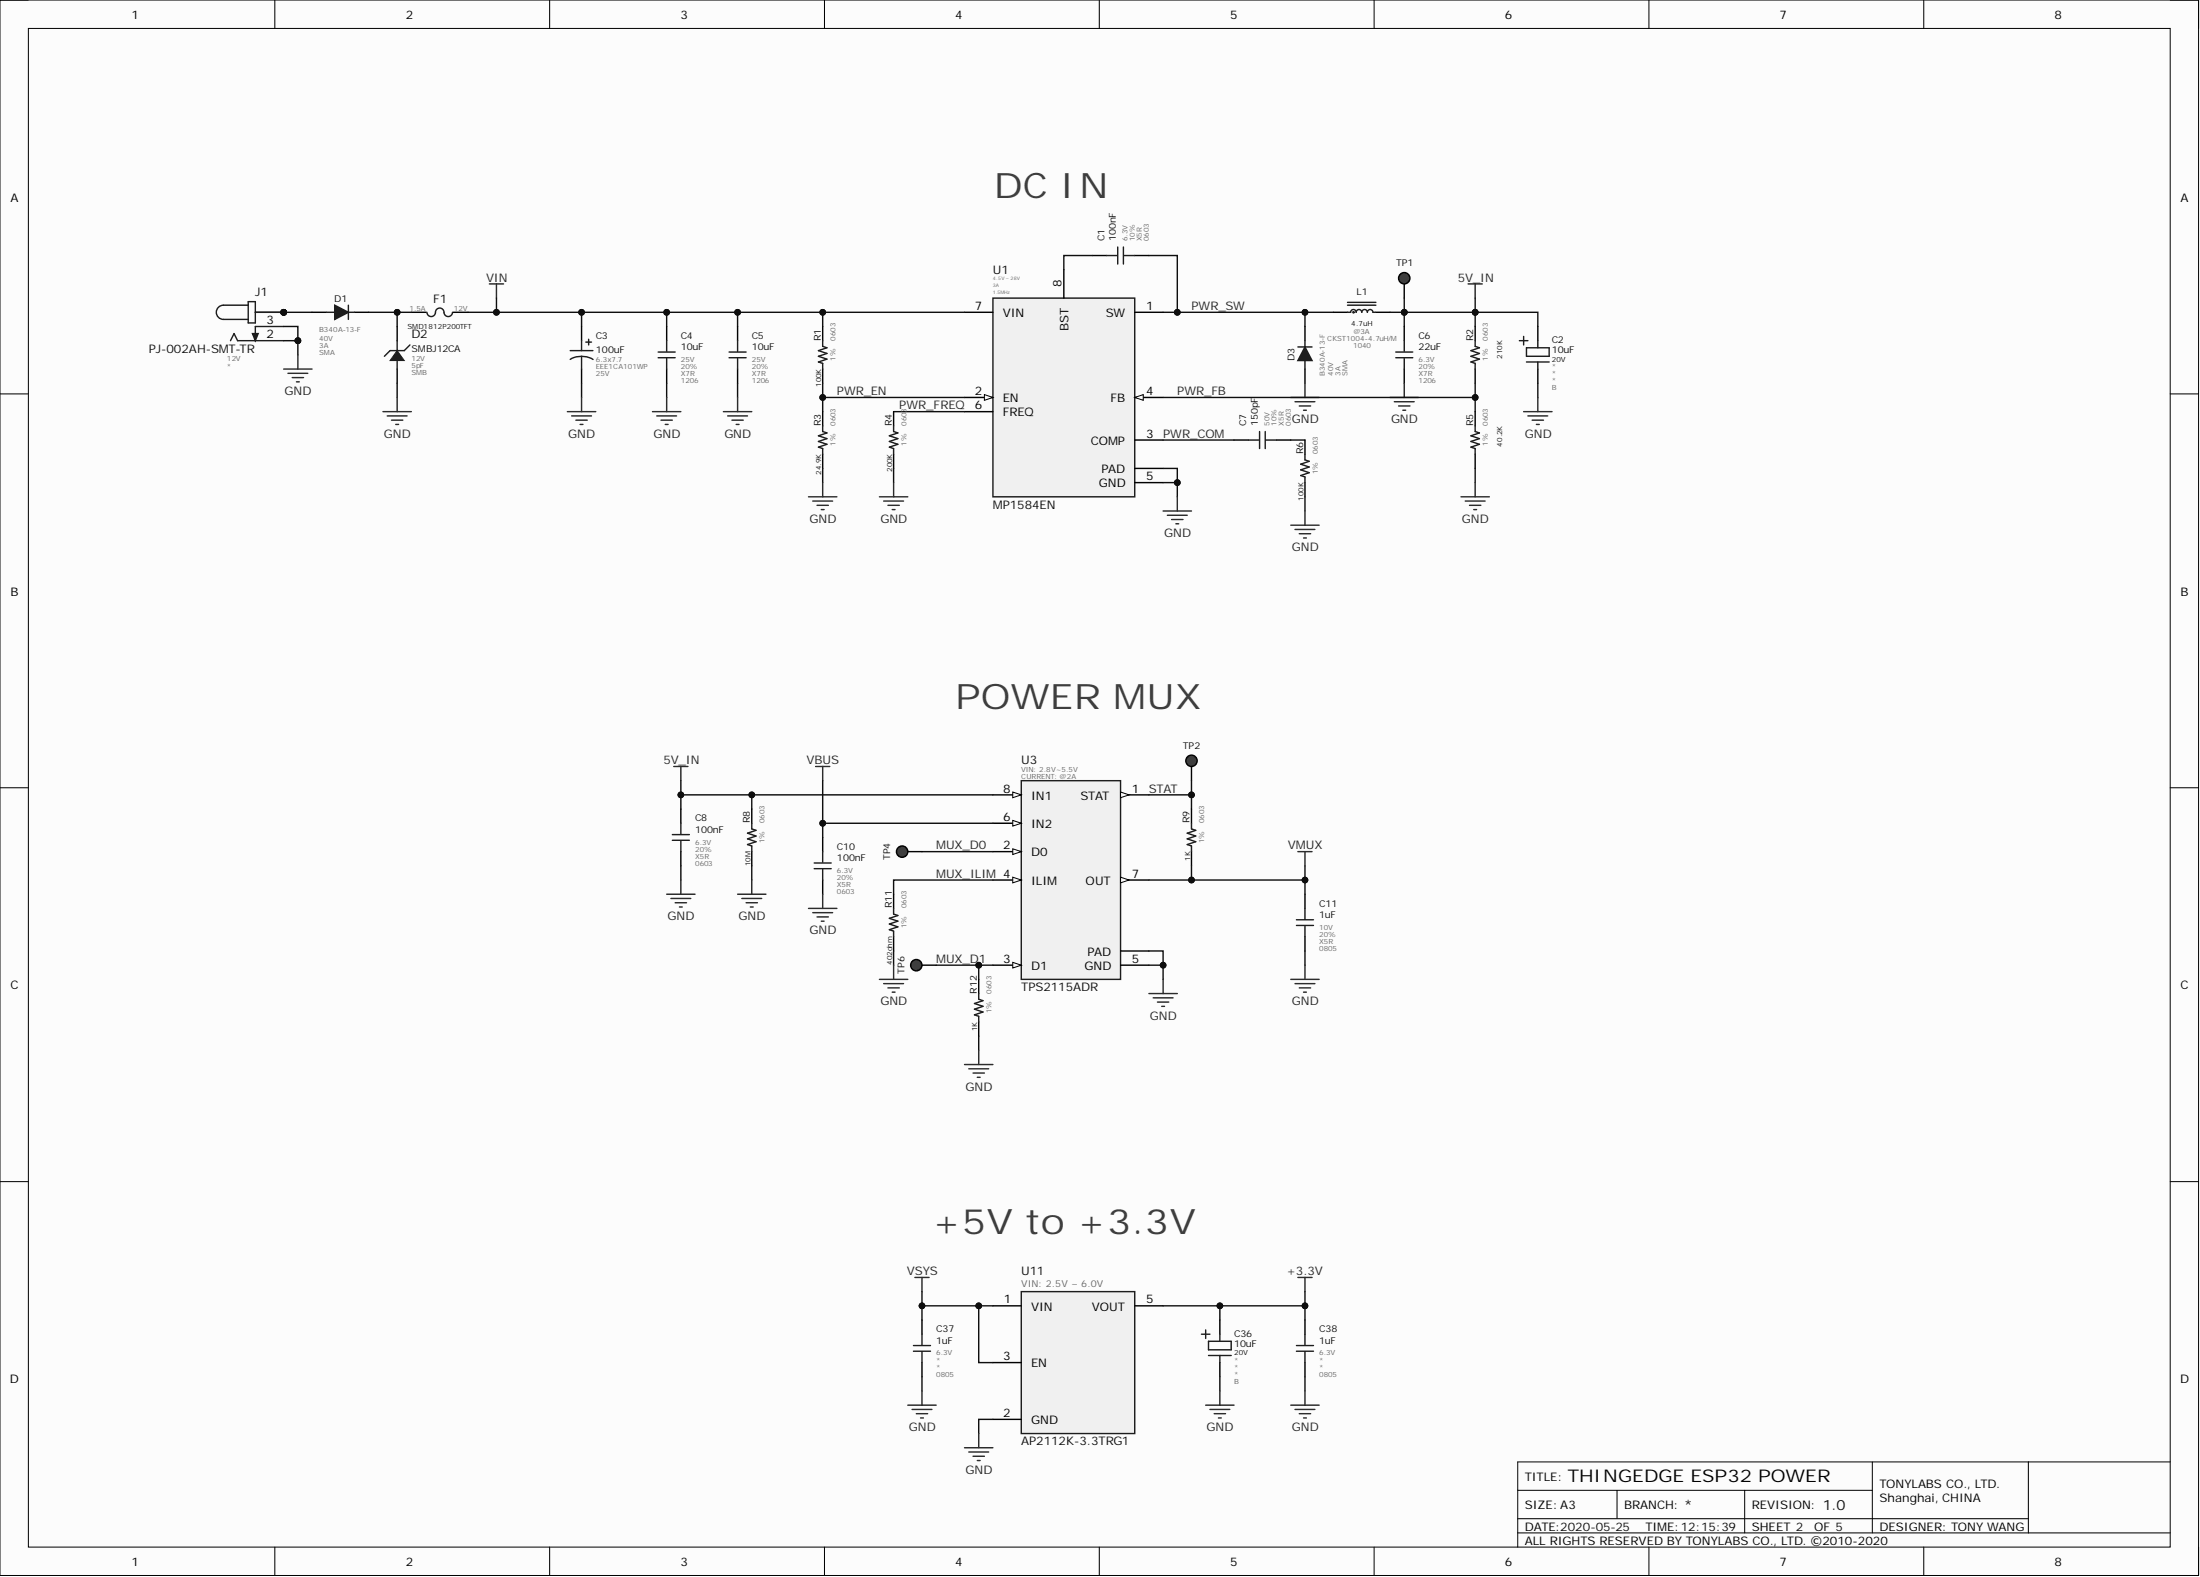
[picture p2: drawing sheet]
<svg xmlns="http://www.w3.org/2000/svg" width="393mm" height="282mm" viewBox="0 0 393 282" stroke-linecap="round" stroke-linejoin="round" font-family="sans-serif">
<path d="M0 0h393.1v281.6h-393.1z" fill-rule="evenodd" fill="#fcfcfc"/>
<path d="M0 0h393.1v281.6h-393.1z" fill="none" stroke="#000" stroke-width=".18"/>
<path d="M5.1 5.1h382.9v271.4h-382.9z" fill-rule="evenodd" fill="#fcfcfc"/>
<g fill="none" stroke="#000" stroke-width=".18">
<path d="M0 0h5.1M5.1 5.1h382.9v271.4h-382.9zM49.1 0v5.1M98.3 0v5.1M147.4 0v5.1M196.5 0v5.1M245.7 0v5.1M294.8 0v5.1M344 0v5.1M388 0h5.1v5.1M0 70.4h5.1M388 70.4h5.1"/>
<path d="M0 140.8h5.1M388 140.8h5.1M0 211.2h5.1M388 211.2h5.1M49.1 276.5v5.1M98.3 276.5v5.1M147.4 276.5v5.1M196.5 276.5v5.1M245.7 276.5v5.1M271.4 266.4h63.4M271.4 274h116.6M271.4 271.5h91.3"/>
<path d="M289.1 266.4v5.1M294.8 276.5v5.1M311.9 266.4v7.6M334.8 261.3v12.7M344 276.5v5.1M362.7 261.3v12.7M388 261.3h-116.6v15.2M393.1 276.5v5.1"/>
</g>
<path d="M195.3 45.7h2.5M202.9 45.7h2.5" fill="none" stroke="#000" stroke-width=".25"/>
<path d="M197.8 45.7h1.9M199.8 44.2v3M200.9 44.2v3M201 45.7h1.9" fill="none" stroke="#1c1c1c" stroke-width=".25"/>
<path d="M195.3 45.7h-5.1v2.5M205.4 45.7h5.1v10.1h-2.5" fill="none" stroke="#0e0e0e" stroke-width=".25"/>
<circle cx="210.5" cy="55.8" r=".51" fill="#0e0e0e"/>
<circle cx="210.5" cy="55.8" r=".51" fill="none" stroke="#0e0e0e" stroke-width=".18"/>
<path d="M87.5 50.7h2.5M88.8 50.7v2.6M262.5 50.7h2.5M263.8 50.7v2.6" fill="none" stroke="#262626" stroke-width=".25"/>
<path d="M251.1 50.7v2.6" fill="none" stroke="#000" stroke-width=".25"/>
<circle cx="251.1" cy="49.7" r="1.01" fill="#393939"/>
<circle cx="251.1" cy="49.7" r="1.01" fill="none" stroke="#000" stroke-width=".25"/>
<path d="M177.5 53.3h25.4v35.5h-25.4z" fill-rule="evenodd" fill="#f0f0f0"/>
<path d="M177.5 53.3h25.4v35.5h-25.4z" fill="none" stroke="#1c1c1c" stroke-width=".25"/>
<path d="M202.9 55.8h5.1M172.5 71h5M202.9 78.7h5.1" fill="none" stroke="#000" stroke-width=".25"/>
<path d="M176 70.5l1.5 .5-1.5 .5z" fill="#fbfbfb"/>
<path d="M176 70.5l1.5 .5-1.5 .5z" fill="none" stroke="#000" stroke-width=".18"/>
<path d="M172.5 73.6h5M202.9 71h5.1" fill="none" stroke="#000" stroke-width=".25"/>
<path d="M202.9 71l1.5-.5v1z" fill="#fbfbfb"/>
<path d="M202.9 71l1.5-.5v1z" fill="none" stroke="#000" stroke-width=".18"/>
<path d="M172.5 55.8h5M190.2 48.2v5.1M202.9 86.3h5.1M202.9 83.7h5.1" fill="none" stroke="#000" stroke-width=".25"/>
<path d="M251.1 53.3v2.5" fill="none" stroke="#0e0e0e" stroke-width=".25"/>
<circle cx="251.1" cy="55.8" r=".51" fill="#0e0e0e"/>
<circle cx="251.1" cy="55.8" r=".51" fill="none" stroke="#0e0e0e" stroke-width=".18"/>
<path d="M263.8 53.3v2.5" fill="none" stroke="#0e0e0e" stroke-width=".25"/>
<circle cx="263.8" cy="55.8" r=".51" fill="#0e0e0e"/>
<circle cx="263.8" cy="55.8" r=".51" fill="none" stroke="#0e0e0e" stroke-width=".18"/>
<path d="M88.8 53.3v2.5h83.7" fill="none" stroke="#0e0e0e" stroke-width=".25"/>
<circle cx="88.8" cy="55.8" r=".51" fill="#0e0e0e"/>
<circle cx="88.8" cy="55.8" r=".51" fill="none" stroke="#0e0e0e" stroke-width=".18"/>
<circle cx="104" cy="55.8" r=".51" fill="#0e0e0e"/>
<circle cx="104" cy="55.8" r=".51" fill="none" stroke="#0e0e0e" stroke-width=".18"/>
<circle cx="119.2" cy="55.8" r=".51" fill="#0e0e0e"/>
<circle cx="119.2" cy="55.8" r=".51" fill="none" stroke="#0e0e0e" stroke-width=".18"/>
<circle cx="131.9" cy="55.8" r=".51" fill="#0e0e0e"/>
<circle cx="131.9" cy="55.8" r=".51" fill="none" stroke="#0e0e0e" stroke-width=".18"/>
<circle cx="147.1" cy="55.8" r=".51" fill="#0e0e0e"/>
<circle cx="147.1" cy="55.8" r=".51" fill="none" stroke="#0e0e0e" stroke-width=".18"/>
<path d="M83.7 55.8h5.1" fill="none" stroke="#0e0e0e" stroke-width=".25"/>
<circle cx="88.8" cy="55.8" r=".51" fill="#0e0e0e"/>
<circle cx="88.8" cy="55.8" r=".51" fill="none" stroke="#0e0e0e" stroke-width=".18"/>
<path d="M65.9 55.8h5.1" fill="none" stroke="#0e0e0e" stroke-width=".25"/>
<circle cx="71" cy="55.8" r=".51" fill="#0e0e0e"/>
<circle cx="71" cy="55.8" r=".51" fill="none" stroke="#0e0e0e" stroke-width=".18"/>
<path d="M50.7 55.8h5.1" fill="none" stroke="#0e0e0e" stroke-width=".25"/>
<circle cx="50.7" cy="55.8" r=".51" fill="#0e0e0e"/>
<circle cx="50.7" cy="55.8" r=".51" fill="none" stroke="#0e0e0e" stroke-width=".18"/>
<path d="M210.5 55.8h27.9" fill="none" stroke="#0e0e0e" stroke-width=".25"/>
<circle cx="210.5" cy="55.8" r=".51" fill="#0e0e0e"/>
<circle cx="210.5" cy="55.8" r=".51" fill="none" stroke="#0e0e0e" stroke-width=".18"/>
<circle cx="233.3" cy="55.8" r=".51" fill="#0e0e0e"/>
<circle cx="233.3" cy="55.8" r=".51" fill="none" stroke="#0e0e0e" stroke-width=".18"/>
<path d="M55.8 55.8h2.5M63.4 55.8h2.5" fill="none" stroke="#000" stroke-width=".25"/>
<path d="M58.3 55.8h1.6M62.3 55.8h1.1" fill="none" stroke="#1c1c1c" stroke-width=".25"/>
<path d="M59.9 54.6l2.4 1.2-2.4 1.3z" fill="#1c1c1c"/>
<path d="M59.9 54.6l2.4 1.2-2.4 1.3zM62.3 54.6v2.5M76.3 55.8a.76 .76 0 0 0 .8 .8 .76 .76 0 0 0 .8-.8 .76 .76 0 0 1 .7-.7 .76 .76 0 0 1 .8 .7 .76 .76 0 0 0 .7 .8 .76 .76 0 0 0 .8-.8" fill="none" stroke="#1c1c1c" stroke-width=".25"/>
<path d="M73.5 55.8h2.7M81 55.8h2.7" fill="none" stroke="#000" stroke-width=".25"/>
<circle cx="50.7" cy="55.8" r=".51" fill="#0e0e0e"/>
<circle cx="50.7" cy="55.8" r=".51" fill="none" stroke="#0e0e0e" stroke-width=".18"/>
<circle cx="50.7" cy="55.8" r=".51" fill="#0e0e0e"/>
<circle cx="50.7" cy="55.8" r=".51" fill="none" stroke="#0e0e0e" stroke-width=".18"/>
<path d="M45.1 59.6h1.1l-.6 1.3z" fill="#1c1c1c"/>
<path d="M44.4 54.6h-4.5a1.27 1.27 0 0 0-1.2 1.2 1.27 1.27 0 0 0 1.2 1.3h4.5M44.4 53.9h1.2v3.8h-1.2zM45.1 59.6h1.1l-.6 1.3zM50.7 58.4h-5.1v2.5M41.2 60.9l.6-1.3 .7 1.3h8.2" fill="none" stroke="#1c1c1c" stroke-width=".25"/>
<path d="M45.6 55.8h5.1" fill="none" stroke="#000" stroke-width=".25"/>
<circle cx="50.7" cy="55.8" r=".51" fill="#0e0e0e"/>
<circle cx="50.7" cy="55.8" r=".51" fill="none" stroke="#0e0e0e" stroke-width=".18"/>
<path d="M45.6 55.8h5.1" fill="none" stroke="#1c1c1c" stroke-width=".25"/>
<circle cx="50.7" cy="55.8" r=".51" fill="#0e0e0e"/>
<circle cx="50.7" cy="55.8" r=".51" fill="none" stroke="#0e0e0e" stroke-width=".18"/>
<path d="M238.4 55.8h2.5M246 55.8h2.5" fill="none" stroke="#000" stroke-width=".25"/>
<g fill="none" stroke="#1c1c1c" stroke-width=".25">
<path d="M240.9 55.8h.6a.5 .5 0 0 1 .5-.5 .5 .5 0 0 1 .5 .5 .5 .5 0 0 1 .5-.5 .5 .5 0 0 1 .5 .5 .5 .5 0 0 1 .5-.5 .5 .5 0 0 1 .5 .5 .5 .5 0 0 1 .5-.5 .5 .5 0 0 1 .5 .5h.5M240.9 54.6h5.1M240.9 54h5.1"/>
<circle cx="242" cy="55.8" r=".07"/>
</g>
<path d="M248.5 55.8h2.6v2.6" fill="none" stroke="#0e0e0e" stroke-width=".25"/>
<circle cx="251.1" cy="55.8" r=".51" fill="#0e0e0e"/>
<circle cx="251.1" cy="55.8" r=".51" fill="none" stroke="#0e0e0e" stroke-width=".18"/>
<path d="M251.1 55.8h12.7v2.6" fill="none" stroke="#0e0e0e" stroke-width=".25"/>
<circle cx="251.1" cy="55.8" r=".51" fill="#0e0e0e"/>
<circle cx="251.1" cy="55.8" r=".51" fill="none" stroke="#0e0e0e" stroke-width=".18"/>
<circle cx="263.8" cy="55.8" r=".51" fill="#0e0e0e"/>
<circle cx="263.8" cy="55.8" r=".51" fill="none" stroke="#0e0e0e" stroke-width=".18"/>
<path d="M263.8 55.8h11.2v2.6" fill="none" stroke="#0e0e0e" stroke-width=".25"/>
<circle cx="263.8" cy="55.8" r=".51" fill="#0e0e0e"/>
<circle cx="263.8" cy="55.8" r=".51" fill="none" stroke="#0e0e0e" stroke-width=".18"/>
<path d="M233.3 55.8v2.6" fill="none" stroke="#0e0e0e" stroke-width=".25"/>
<circle cx="233.3" cy="55.8" r=".51" fill="#0e0e0e"/>
<circle cx="233.3" cy="55.8" r=".51" fill="none" stroke="#0e0e0e" stroke-width=".18"/>
<path d="M73.5 55.8h-2.5v2.6" fill="none" stroke="#0e0e0e" stroke-width=".25"/>
<circle cx="71" cy="55.8" r=".51" fill="#0e0e0e"/>
<circle cx="71" cy="55.8" r=".51" fill="none" stroke="#0e0e0e" stroke-width=".18"/>
<path d="M131.9 55.8v2.6" fill="none" stroke="#0e0e0e" stroke-width=".25"/>
<circle cx="131.9" cy="55.8" r=".51" fill="#0e0e0e"/>
<circle cx="131.9" cy="55.8" r=".51" fill="none" stroke="#0e0e0e" stroke-width=".18"/>
<path d="M147.1 55.8v2.6" fill="none" stroke="#0e0e0e" stroke-width=".25"/>
<circle cx="147.1" cy="55.8" r=".51" fill="#0e0e0e"/>
<circle cx="147.1" cy="55.8" r=".51" fill="none" stroke="#0e0e0e" stroke-width=".18"/>
<path d="M119.2 55.8v2.6" fill="none" stroke="#0e0e0e" stroke-width=".25"/>
<circle cx="119.2" cy="55.8" r=".51" fill="#0e0e0e"/>
<circle cx="119.2" cy="55.8" r=".51" fill="none" stroke="#0e0e0e" stroke-width=".18"/>
<path d="M104 55.8v2.6" fill="none" stroke="#0e0e0e" stroke-width=".25"/>
<circle cx="104" cy="55.8" r=".51" fill="#0e0e0e"/>
<circle cx="104" cy="55.8" r=".51" fill="none" stroke="#0e0e0e" stroke-width=".18"/>
<path d="M50.7 58.4h2.6v2.5" fill="none" stroke="#0e0e0e" stroke-width=".25"/>
<circle cx="53.3" cy="60.9" r=".51" fill="#0e0e0e"/>
<circle cx="53.3" cy="60.9" r=".51" fill="none" stroke="#0e0e0e" stroke-width=".18"/>
<path d="M50.7 60.9h2.6" fill="none" stroke="#0e0e0e" stroke-width=".25"/>
<circle cx="53.3" cy="60.9" r=".51" fill="#0e0e0e"/>
<circle cx="53.3" cy="60.9" r=".51" fill="none" stroke="#0e0e0e" stroke-width=".18"/>
<path d="M53.3 60.9v2.5" fill="none" stroke="#0e0e0e" stroke-width=".25"/>
<circle cx="53.3" cy="60.9" r=".51" fill="#0e0e0e"/>
<circle cx="53.3" cy="60.9" r=".51" fill="none" stroke="#0e0e0e" stroke-width=".18"/>
<path d="M50.7 66h5.1M51.5 66.7h3.5M52.2 67.5h2.1M53 68.3h.5M53.3 63.4v2.6" fill="none" stroke="#262626" stroke-width=".25"/>
<path d="M71 58.4v2.5M104 58.4v2.5M119.2 58.4v2.5M131.9 58.4v2.5M251.1 58.4v2.5M275 58.4v2.5M71 66v2.5M104 66v2.5M119.2 66v2.5M131.9 66v2.5M251.1 66v2.5M275 66v2.5" fill="none" stroke="#000" stroke-width=".25"/>
<g fill="none" stroke="#1c1c1c" stroke-width=".25">
<path d="M71 60.9v3.3M71 64.4v1.6M73.3 61.7l-1 1h-2.6l-1 1M102 64.2a4 4 0 0 1 4 .1M102 62.7h4M104 60.9v1.8M104 63.7v2.3M104.7 61.1h1.1M105.2 60.6v1.1M117.7 62.9h3M117.7 63.9h3M119.2 60.9v1.9"/>
<path d="M119.2 64.1v1.9M130.4 62.9h3M130.4 63.9h3M131.9 60.9v1.9M131.9 64.1v1.9M249.6 62.9h3M249.6 63.9h3M251.1 60.9v1.9M251.1 64.1v1.9M271.7 60.9h1.5M272.4 60.1v1.6M272.9 62.2h4.1v1.5h-4.1z"/>
<path d="M272.9 64.7h4.1M275 60.9v1.3M275 64.7v1.3"/>
</g>
<path d="M71 62.7l1.3 1.7h-2.6z" fill="#1c1c1c"/>
<path d="M71 62.7l1.3 1.7h-2.6z" fill="none" stroke="#1c1c1c" stroke-width=".18"/>
<path d="M233.3 58.4v2.5M233.3 66v2.5" fill="none" stroke="#000" stroke-width=".25"/>
<path d="M233.3 60.9v1.1M233.3 64.4v1.6" fill="none" stroke="#1c1c1c" stroke-width=".25"/>
<path d="M233.3 62l1.3 2.4h-2.5z" fill="#1c1c1c"/>
<path d="M147.1 60.9v1l.8 .3-1.6 .5 1.6 .5-1.6 .5 1.6 .5-1.6 .5 .8 .3v1M232.1 62h2.5M233.3 62l1.3 2.4h-2.5zM263.8 60.9v1l.7 .3-1.5 .5 1.5 .5-1.5 .5 1.5 .5-1.5 .5 .8 .3v1" fill="none" stroke="#1c1c1c" stroke-width=".25"/>
<path d="M147.1 58.4v2.5M263.8 58.4v2.5M147.1 66v2.5M263.8 66v2.5" fill="none" stroke="#000" stroke-width=".25"/>
<path d="M230.8 71h5.1M231.5 71.8h3.6M232.3 72.6h2M233.1 73.3h.5M233.3 68.5v2.5M248.5 71h5.1M249.3 71.8h3.5M250.1 72.6h2M250.8 73.3h.5M251.1 68.5v2.5" fill="none" stroke="#262626" stroke-width=".25"/>
<path d="M147.1 68.5v2.5h25.4" fill="none" stroke="#0e0e0e" stroke-width=".25"/>
<circle cx="147.1" cy="71" r=".51" fill="#0e0e0e"/>
<circle cx="147.1" cy="71" r=".51" fill="none" stroke="#0e0e0e" stroke-width=".18"/>
<path d="M71 68.5v2.5M104 68.5v2.5M131.9 68.5v2.5M263.8 68.5v2.5h-55.8M275 68.5v2.5" fill="none" stroke="#0e0e0e" stroke-width=".25"/>
<circle cx="263.8" cy="71" r=".51" fill="#0e0e0e"/>
<circle cx="263.8" cy="71" r=".51" fill="none" stroke="#0e0e0e" stroke-width=".18"/>
<path d="M119.2 68.5v2.5M263.8 71v2.6" fill="none" stroke="#0e0e0e" stroke-width=".25"/>
<g fill="none" stroke="#262626" stroke-width=".25">
<path d="M68.5 73.6h5M69.2 74.3h3.6M70 75.1h2M70.8 75.9h.5M71 71v2.6M101.4 73.6h5.1M102.2 74.3h3.6M103 75.1h2M103.7 75.9h.5M104 71v2.6M116.7 73.6h5M117.4 74.3h3.6"/>
<path d="M118.2 75.1h2M118.9 75.9h.5M119.2 71v2.6M129.3 73.6h5.1M130.1 74.3h3.6M130.9 75.1h2M131.6 75.9h.5M131.9 71v2.6M272.4 73.6h5.1M273.2 74.3h3.5M273.9 75.1h2.1M274.7 75.9h.5"/>
<path d="M275 71v2.6"/>
</g>
<circle cx="263.8" cy="71" r=".51" fill="#0e0e0e"/>
<circle cx="263.8" cy="71" r=".51" fill="none" stroke="#0e0e0e" stroke-width=".18"/>
<path d="M147.1 71v2.6" fill="none" stroke="#0e0e0e" stroke-width=".25"/>
<circle cx="147.1" cy="71" r=".51" fill="#0e0e0e"/>
<circle cx="147.1" cy="71" r=".51" fill="none" stroke="#0e0e0e" stroke-width=".18"/>
<path d="M159.8 73.6h12.7M208 78.7h12.6M230.8 78.7h2.5M208 83.7h2.5v2.6" fill="none" stroke="#0e0e0e" stroke-width=".25"/>
<path d="M147.1 73.6v2.5M159.8 73.6v2.5M220.6 78.7h2.6M228.2 78.7h2.6M233.3 78.7v2.5M263.8 73.6v2.5M147.1 81.2v2.5M159.8 81.2v2.5M233.3 86.3v2.5M263.8 81.2v2.5" fill="none" stroke="#000" stroke-width=".25"/>
<path d="M147.1 76.1v1l.8 .3-1.6 .5 1.6 .5-1.6 .5 1.6 .5-1.6 .5 .8 .3v1M159.8 76.1v1l.7 .3-1.5 .5 1.5 .5-1.5 .5 1.5 .5-1.5 .5 .8 .3v1M223.2 78.7h1.9M225.2 77.1v3.1M226.2 77.1v3.1M226.3 78.7h1.9M263.8 76.1v1l.7 .3-1.5 .5 1.5 .5-1.5 .5 1.5 .5-1.5 .5 .8 .3v1M233.3 81.2v1l.8 .3-1.5 .5 1.5 .5-1.5 .5 1.5 .5-1.5 .5 .7 .2v1.1" fill="none" stroke="#1c1c1c" stroke-width=".25"/>
<circle cx="210.5" cy="86.3" r=".51" fill="#0e0e0e"/>
<circle cx="210.5" cy="86.3" r=".51" fill="none" stroke="#0e0e0e" stroke-width=".18"/>
<path d="M147.1 83.7v2.6M159.8 83.7v2.6M208 86.3h2.5v2.5M263.8 83.7v2.6" fill="none" stroke="#0e0e0e" stroke-width=".25"/>
<g fill="none" stroke="#262626" stroke-width=".25">
<path d="M144.6 88.8h5M145.3 89.6h3.6M146.1 90.3h2M146.8 91.1h.5M147.1 86.3v2.5M157.2 88.8h5.1M158 89.6h3.5M158.8 90.3h2M159.5 91.1h.5M159.8 86.3v2.5M261.2 88.8h5.1M262 89.6h3.5"/>
<path d="M262.7 90.3h2.1M263.5 91.1h.5M263.8 86.3v2.5"/>
</g>
<circle cx="210.5" cy="86.3" r=".51" fill="#0e0e0e"/>
<circle cx="210.5" cy="86.3" r=".51" fill="none" stroke="#0e0e0e" stroke-width=".18"/>
<g fill="none" stroke="#262626" stroke-width=".25">
<path d="M208 91.3h5M208.7 92.1h3.6M209.5 92.9h2M210.2 93.6h.5M210.5 88.8v2.5M230.8 93.9h5.1M231.5 94.6h3.6M232.3 95.4h2M233.1 96.2h.5M233.3 91.3v2.6M120.5 137h2.5M121.7 137v2.5"/>
<path d="M145.8 137h2.6M147.1 137v2.5"/>
</g>
<path d="M233.3 88.8v2.5" fill="none" stroke="#0e0e0e" stroke-width=".25"/>
<path d="M213 137v2.5" fill="none" stroke="#000" stroke-width=".25"/>
<circle cx="213" cy="136" r="1.01" fill="#393939"/>
<circle cx="213" cy="136" r="1.01" fill="none" stroke="#000" stroke-width=".25"/>
<path d="M182.6 139.5h17.8v35.6h-17.8z" fill-rule="evenodd" fill="#f0f0f0"/>
<path d="M182.6 139.5h17.8v35.6h-17.8z" fill="none" stroke="#1c1c1c" stroke-width=".25"/>
<path d="M200.4 142.1h5" fill="none" stroke="#000" stroke-width=".25"/>
<path d="M200.4 141.6l1.5 .5-1.5 .5z" fill="#fbfbfb"/>
<path d="M200.4 141.6l1.5 .5-1.5 .5z" fill="none" stroke="#000" stroke-width=".18"/>
<path d="M177.5 157.3h5.1" fill="none" stroke="#000" stroke-width=".25"/>
<path d="M181.1 156.8l1.5 .5-1.5 .5z" fill="#fbfbfb"/>
<path d="M181.1 156.8l1.5 .5-1.5 .5z" fill="none" stroke="#000" stroke-width=".18"/>
<path d="M177.5 152.2h5.1" fill="none" stroke="#000" stroke-width=".25"/>
<path d="M181.1 151.7l1.5 .5-1.5 .5z" fill="#fbfbfb"/>
<path d="M181.1 151.7l1.5 .5-1.5 .5z" fill="none" stroke="#000" stroke-width=".18"/>
<path d="M177.5 142.1h5.1M200.4 172.5h5" fill="none" stroke="#000" stroke-width=".25"/>
<path d="M181.1 141.6l1.5 .5-1.5 .5z" fill="#fbfbfb"/>
<path d="M181.1 141.6l1.5 .5-1.5 .5z" fill="none" stroke="#000" stroke-width=".18"/>
<path d="M177.5 172.5h5.1" fill="none" stroke="#000" stroke-width=".25"/>
<path d="M181.1 172l1.5 .5-1.5 .5z" fill="#fbfbfb"/>
<path d="M181.1 172l1.5 .5-1.5 .5z" fill="none" stroke="#000" stroke-width=".18"/>
<path d="M177.5 147.1h5.1" fill="none" stroke="#000" stroke-width=".25"/>
<path d="M181.1 146.6l1.5 .5-1.5 .6z" fill="#fbfbfb"/>
<path d="M181.1 146.6l1.5 .5-1.5 .6z" fill="none" stroke="#000" stroke-width=".18"/>
<path d="M200.4 157.3h5" fill="none" stroke="#000" stroke-width=".25"/>
<path d="M200.4 156.8l1.5 .5-1.5 .5z" fill="#fbfbfb"/>
<path d="M200.4 156.8l1.5 .5-1.5 .5z" fill="none" stroke="#000" stroke-width=".18"/>
<path d="M200.4 170h5" fill="none" stroke="#000" stroke-width=".25"/>
<path d="M213 139.5v2.6h-7.6" fill="none" stroke="#0e0e0e" stroke-width=".25"/>
<circle cx="213" cy="142.1" r=".51" fill="#0e0e0e"/>
<circle cx="213" cy="142.1" r=".51" fill="none" stroke="#0e0e0e" stroke-width=".18"/>
<path d="M121.7 139.5v2.6h55.8" fill="none" stroke="#0e0e0e" stroke-width=".25"/>
<circle cx="134.4" cy="142.1" r=".51" fill="#0e0e0e"/>
<circle cx="134.4" cy="142.1" r=".51" fill="none" stroke="#0e0e0e" stroke-width=".18"/>
<circle cx="121.7" cy="142.1" r=".51" fill="#0e0e0e"/>
<circle cx="121.7" cy="142.1" r=".51" fill="none" stroke="#0e0e0e" stroke-width=".18"/>
<path d="M147.1 139.5v7.6h30.4" fill="none" stroke="#0e0e0e" stroke-width=".25"/>
<circle cx="147.1" cy="147.1" r=".51" fill="#0e0e0e"/>
<circle cx="147.1" cy="147.1" r=".51" fill="none" stroke="#0e0e0e" stroke-width=".18"/>
<path d="M134.4 142.1v2.5" fill="none" stroke="#0e0e0e" stroke-width=".25"/>
<circle cx="134.4" cy="142.1" r=".51" fill="#0e0e0e"/>
<circle cx="134.4" cy="142.1" r=".51" fill="none" stroke="#0e0e0e" stroke-width=".18"/>
<path d="M213 142.1v2.5" fill="none" stroke="#0e0e0e" stroke-width=".25"/>
<circle cx="213" cy="142.1" r=".51" fill="#0e0e0e"/>
<circle cx="213" cy="142.1" r=".51" fill="none" stroke="#0e0e0e" stroke-width=".18"/>
<path d="M121.7 142.1v2.5" fill="none" stroke="#0e0e0e" stroke-width=".25"/>
<circle cx="121.7" cy="142.1" r=".51" fill="#0e0e0e"/>
<circle cx="121.7" cy="142.1" r=".51" fill="none" stroke="#0e0e0e" stroke-width=".18"/>
<path d="M147.1 147.1v2.6" fill="none" stroke="#0e0e0e" stroke-width=".25"/>
<circle cx="147.1" cy="147.1" r=".51" fill="#0e0e0e"/>
<circle cx="147.1" cy="147.1" r=".51" fill="none" stroke="#0e0e0e" stroke-width=".18"/>
<path d="M121.7 144.6v2.5M121.7 152.2v2.6M134.4 144.6v2.5M134.4 152.2v2.6M162.3 152.2h2.5M213 144.6v2.5M213 152.2v2.6" fill="none" stroke="#000" stroke-width=".25"/>
<path d="M120.2 149.2h3.1M120.2 150.2h3.1M121.7 147.1v1.9M121.7 150.3v1.9M134.4 147.1v1.1l.8 .2-1.5 .5 1.5 .5-1.5 .5 1.5 .5-1.5 .6 .7 .2v1M213 147.1v1.1l.8 .2-1.5 .5 1.5 .5-1.5 .5 1.5 .5-1.5 .6 .7 .2v1" fill="none" stroke="#1c1c1c" stroke-width=".25"/>
<path d="M164.8 152.2h12.7" fill="none" stroke="#0e0e0e" stroke-width=".25"/>
<circle cx="161.3" cy="152.2" r="1.02" fill="#393939"/>
<g fill="none" stroke="#000" stroke-width=".25">
<path d="M147.1 149.7v2.5M147.1 157.3v2.5"/>
<circle cx="161.3" cy="152.2" r="1.02"/>
</g>
<path d="M232.1 152.2h2.5M233.3 152.2v2.6" fill="none" stroke="#262626" stroke-width=".25"/>
<path d="M145.6 154.2h3M145.6 155.3h3M147.1 152.2v1.9M147.1 155.4v1.9" fill="none" stroke="#1c1c1c" stroke-width=".25"/>
<path d="M233.3 154.8v2.5h-27.9" fill="none" stroke="#0e0e0e" stroke-width=".25"/>
<circle cx="233.3" cy="157.3" r=".51" fill="#0e0e0e"/>
<circle cx="233.3" cy="157.3" r=".51" fill="none" stroke="#0e0e0e" stroke-width=".18"/>
<circle cx="213" cy="157.3" r=".51" fill="#0e0e0e"/>
<circle cx="213" cy="157.3" r=".51" fill="none" stroke="#0e0e0e" stroke-width=".18"/>
<path d="M213 154.8v2.5" fill="none" stroke="#0e0e0e" stroke-width=".25"/>
<circle cx="213" cy="157.3" r=".51" fill="#0e0e0e"/>
<circle cx="213" cy="157.3" r=".51" fill="none" stroke="#0e0e0e" stroke-width=".18"/>
<path d="M121.7 154.8v2.5M134.4 154.8v2.5M177.5 157.3h-17.7v2.5M159.8 170v2.5M175 172.5v2.6" fill="none" stroke="#0e0e0e" stroke-width=".25"/>
<g fill="none" stroke="#262626" stroke-width=".25">
<path d="M119.2 159.8h5.1M121.7 157.3v2.5M131.9 159.8h5M134.4 157.3v2.5M147.1 159.8v2.6M120 160.6h3.5M120.7 161.4h2M121.5 162.1h.5M132.6 160.6h3.6M133.4 161.4h2M134.2 162.1h.5M144.6 162.4h5"/>
<path d="M145.3 163.1h3.6M146.1 163.9h2M146.8 164.7h.5M157.2 175.1h5.1M158 175.8h3.5M158.8 176.6h2M159.5 177.3h.5M159.8 172.5v2.6M230.8 175.1h5.1M231.5 175.8h3.6M232.3 176.6h2M233.1 177.3h.5"/>
<path d="M233.3 172.5v2.6"/>
</g>
<path d="M159.8 159.8v2.6M233.3 159.8v2.6M159.8 167.4v2.6M233.3 167.4v2.6" fill="none" stroke="#000" stroke-width=".25"/>
<path d="M159.8 162.4v1l.7 .2-1.5 .5 1.5 .6-1.5 .5 1.5 .5-1.5 .5 .8 .2v1M231.8 164.4h3M231.8 165.4h3M233.3 162.4v1.9M233.3 165.5v1.9" fill="none" stroke="#1c1c1c" stroke-width=".25"/>
<circle cx="175" cy="172.5" r=".51" fill="#0e0e0e"/>
<circle cx="175" cy="172.5" r=".51" fill="none" stroke="#0e0e0e" stroke-width=".18"/>
<path d="M233.3 157.3v2.5" fill="none" stroke="#0e0e0e" stroke-width=".25"/>
<circle cx="233.3" cy="157.3" r=".51" fill="#0e0e0e"/>
<circle cx="233.3" cy="157.3" r=".51" fill="none" stroke="#0e0e0e" stroke-width=".18"/>
<path d="M205.4 172.5h2.6M233.3 170v2.5" fill="none" stroke="#0e0e0e" stroke-width=".25"/>
<circle cx="208" cy="172.5" r=".51" fill="#0e0e0e"/>
<circle cx="208" cy="172.5" r=".51" fill="none" stroke="#0e0e0e" stroke-width=".18"/>
<path d="M167.4 172.5h10.1" fill="none" stroke="#0e0e0e" stroke-width=".25"/>
<circle cx="175" cy="172.5" r=".51" fill="#0e0e0e"/>
<circle cx="175" cy="172.5" r=".51" fill="none" stroke="#0e0e0e" stroke-width=".18"/>
<path d="M205.4 170h2.6v5.1" fill="none" stroke="#0e0e0e" stroke-width=".25"/>
<circle cx="208" cy="172.5" r=".51" fill="#0e0e0e"/>
<circle cx="208" cy="172.5" r=".51" fill="none" stroke="#0e0e0e" stroke-width=".18"/>
<path d="M164.8 172.5h2.6" fill="none" stroke="#000" stroke-width=".25"/>
<circle cx="163.8" cy="172.5" r="1.01" fill="#393939"/>
<g fill="none" stroke="#000" stroke-width=".25">
<path d="M175 175.1v2.5M175 182.7v2.5"/>
<circle cx="163.8" cy="172.5" r="1.01"/>
</g>
<g fill="none" stroke="#262626" stroke-width=".25">
<path d="M205.4 177.6h5.1M206.2 178.3h3.5M206.9 179.1h2.1M207.7 179.9h.5M208 175.1v2.5M172.5 190.3h5M173.2 191h3.6M174 191.8h2M174.7 192.6h.5M175 187.7v2.6M163.6 228.3h2.5M164.8 228.3v2.6"/>
<path d="M232.1 228.3h2.5M233.3 228.3v2.6"/>
</g>
<path d="M175 177.6v1l.8 .3-1.6 .5 1.6 .5-1.6 .5 1.6 .5-1.6 .5 .8 .2v1.1" fill="none" stroke="#1c1c1c" stroke-width=".25"/>
<path d="M175 185.2v2.5" fill="none" stroke="#0e0e0e" stroke-width=".25"/>
<path d="M182.6 230.9h20.3v25.3h-20.3z" fill-rule="evenodd" fill="#f0f0f0"/>
<path d="M182.6 230.9h20.3v25.3h-20.3z" fill="none" stroke="#1c1c1c" stroke-width=".25"/>
<path d="M177.5 233.4h5.1M202.9 233.4h5.1M177.5 253.7h5.1M177.5 243.5h5.1" fill="none" stroke="#000" stroke-width=".25"/>
<path d="M164.8 230.9v2.5h12.7" fill="none" stroke="#0e0e0e" stroke-width=".25"/>
<circle cx="164.8" cy="233.4" r=".51" fill="#0e0e0e"/>
<circle cx="164.8" cy="233.4" r=".51" fill="none" stroke="#0e0e0e" stroke-width=".18"/>
<circle cx="175" cy="233.4" r=".51" fill="#0e0e0e"/>
<circle cx="175" cy="233.4" r=".51" fill="none" stroke="#0e0e0e" stroke-width=".18"/>
<path d="M233.3 230.9v2.5h-25.3" fill="none" stroke="#0e0e0e" stroke-width=".25"/>
<circle cx="218.1" cy="233.4" r=".51" fill="#0e0e0e"/>
<circle cx="218.1" cy="233.4" r=".51" fill="none" stroke="#0e0e0e" stroke-width=".18"/>
<circle cx="233.3" cy="233.4" r=".51" fill="#0e0e0e"/>
<circle cx="233.3" cy="233.4" r=".51" fill="none" stroke="#0e0e0e" stroke-width=".18"/>
<path d="M233.3 233.4v2.5" fill="none" stroke="#0e0e0e" stroke-width=".25"/>
<circle cx="233.3" cy="233.4" r=".51" fill="#0e0e0e"/>
<circle cx="233.3" cy="233.4" r=".51" fill="none" stroke="#0e0e0e" stroke-width=".18"/>
<path d="M164.8 233.4v2.5" fill="none" stroke="#0e0e0e" stroke-width=".25"/>
<circle cx="164.8" cy="233.4" r=".51" fill="#0e0e0e"/>
<circle cx="164.8" cy="233.4" r=".51" fill="none" stroke="#0e0e0e" stroke-width=".18"/>
<path d="M218.1 233.4v2.5" fill="none" stroke="#0e0e0e" stroke-width=".25"/>
<circle cx="218.1" cy="233.4" r=".51" fill="#0e0e0e"/>
<circle cx="218.1" cy="233.4" r=".51" fill="none" stroke="#0e0e0e" stroke-width=".18"/>
<path d="M175 233.4v10.1h2.5" fill="none" stroke="#0e0e0e" stroke-width=".25"/>
<circle cx="175" cy="233.4" r=".51" fill="#0e0e0e"/>
<circle cx="175" cy="233.4" r=".51" fill="none" stroke="#0e0e0e" stroke-width=".18"/>
<path d="M164.8 235.9v2.6M218.1 235.9v2.6M233.3 235.9v2.6M164.8 243.5v2.6M218.1 243.5v2.6M233.3 243.5v2.6" fill="none" stroke="#000" stroke-width=".25"/>
<g fill="none" stroke="#1c1c1c" stroke-width=".25">
<path d="M164.8 238.5v1.9M214.8 238.5h1.5M215.6 237.7v1.5M216.1 239.7h4v1.6h-4zM218.1 238.5v1.2M233.3 238.5v1.9M163.3 240.5h3.1M163.3 241.5h3.1M164.8 241.6v1.9M216.1 242.3h4M218.1 242.3v1.2M231.8 240.5h3"/>
<path d="M231.8 241.5h3M233.3 241.6v1.9"/>
</g>
<path d="M164.8 246.1v2.5M177.5 253.7h-2.5v2.5M218.1 246.1v2.5M233.3 246.1v2.5" fill="none" stroke="#0e0e0e" stroke-width=".25"/>
<g fill="none" stroke="#262626" stroke-width=".25">
<path d="M162.3 251.2h5.1M163.1 251.9h3.5M163.8 252.7h2.1M164.6 253.4h.5M164.8 248.6v2.6M172.5 258.8h5M173.2 259.5h3.6M175 256.2v2.6M215.6 251.2h5M216.3 251.9h3.6M217.1 252.7h2M217.8 253.4h.6"/>
<path d="M218.1 248.6v2.6M230.8 251.2h5.1M231.5 251.9h3.6M232.3 252.7h2M233.1 253.4h.5M233.3 248.6v2.6M174 260.3h2M174.7 261.1h.5"/>
</g>
<g font-size="6.3" fill="#3d3d3d">
<text x="177.7" y="35.4">DC IN</text>
<text x="170.8" y="126.8">POWER MUX</text>
<text x="166.5" y="220.6">+5V to +3.3V</text>
</g>
<text font-size="3.1" x="280.2" y="264.9">THINGEDGE ESP32 POWER</text>
<g font-size="2.5" fill="#0e0e0e">
<text x="301" y="269.9">*</text>
<text x="325.9" y="269.9">1.0</text>
</g>
<g font-size="2.1">
<text x="23.5" y="3.4">1</text>
<text x="72.5" y="3.4">2</text>
<text x="121.6" y="3.4">3</text>
<text x="170.8" y="3.4">4</text>
<text x="220" y="3.4">5</text>
<text x="269.1" y="3.4">6</text>
<text x="318.2" y="3.4">7</text>
<text x="367.3" y="3.4">8</text>
<text x="1.9" y="36">A</text>
<text x="389.9" y="36">A</text>
<text x="189.8" y="51.3" transform="rotate(-90 189.8 51.3)">8</text>
<text x="47.7" y="57.9">3</text>
<text x="174.3" y="55.4">7</text>
<text x="179.3" y="56.7">VIN</text>
<text x="191.1" y="59.2" transform="rotate(-90 191.1 59.2)">BST</text>
<text x="197.7" y="56.7">SW</text>
<text x="204.9" y="55.4">1</text>
<text x="47.7" y="60.5">2</text>
<text x="174.3" y="70.6">2</text>
<text x="179.3" y="71.9">EN</text>
<text x="198.6" y="71.9">FB</text>
<text x="204.9" y="70.6">4</text>
<text x="174.3" y="73.2">6</text>
<text x="179.3" y="74.4">FREQ</text>
<text x="195" y="79.5">COMP</text>
<text x="204.9" y="78.2">3</text>
<text x="196.5" y="87.1">GND</text>
<text x="197" y="84.6">PAD</text>
<text x="204.9" y="85.8">5</text>
<text x="1.9" y="106.5">B</text>
<text x="389.9" y="106.5">B</text>
<text x="179.4" y="141.7">8</text>
<text x="184.4" y="142.9">IN1</text>
<text x="193.2" y="142.9">STAT</text>
<text x="202.4" y="141.7">1</text>
<text x="179.4" y="146.7">6</text>
<text x="184.4" y="148">IN2</text>
<text x="179.4" y="151.8">2</text>
<text x="184.4" y="153.1">D0</text>
<text x="184.4" y="158.1">ILIM</text>
<text x="194.1" y="158.1">OUT</text>
<text x="202.4" y="156.9">7</text>
<text x="179.4" y="172.1">3</text>
<text x="184.4" y="173.4">D1</text>
<text x="193.9" y="173.4">GND</text>
<text x="194.4" y="170.8">PAD</text>
<text x="202.4" y="172.1">5</text>
<text x="1.9" y="176.8">C</text>
<text x="389.9" y="176.8">C</text>
<text x="179.5" y="233">1</text>
<text x="204.9" y="233">5</text>
<text x="184.4" y="234.2">VIN</text>
<text x="195.2" y="234.2">VOUT</text>
<text x="179.4" y="243.1">3</text>
<text x="184.4" y="244.4">EN</text>
<text x="1.8" y="247.3">D</text>
<text x="389.8" y="247.3">D</text>
<text x="179.4" y="253.3">2</text>
<text x="184.4" y="254.5">GND</text>
<text x="272.6" y="264.7">TITLE:</text>
<text x="272.6" y="269.8">SIZE:A3</text>
<text x="290.4" y="269.8">BRANCH:</text>
<text x="313.2" y="269.8">REVISION:</text>
<text x="336" y="266">TONYLABS CO., LTD.</text>
<text x="336" y="268.5">Shanghai, CHINA</text>
<text x="272.6" y="273.6">DATE:2020-05-25</text>
<text x="294.2" y="273.6">TIME:12:15:39</text>
<text x="313.2" y="273.6">SHEET 2</text>
<text x="324.4" y="273.6">OF 5</text>
<text x="336" y="273.6">DESIGNER: TONY WANG</text>
<text x="23.5" y="279.9">1</text>
<text x="72.5" y="279.9">2</text>
<text x="121.6" y="279.9">3</text>
<text x="170.8" y="279.9">4</text>
<text x="220" y="279.9">5</text>
<text x="269.1" y="279.9">6</text>
<text x="272.6" y="276.1">ALL RIGHTS RESERVED BY TONYLABS CO., LTD. ©2010-2020</text>
<text x="318.2" y="279.9">7</text>
<text x="367.3" y="279.9">8</text>
</g>
<g font-size="2.1" fill="#0e0e0e">
<text x="45.6" y="52.9">J1</text>
<text x="177.5" y="49.1">U1</text>
<text x="77.4" y="54.1">F1</text>
<text x="26.6" y="63">PJ-002AH-SMT-TR</text>
<text x="73.5" y="60.5">D2</text>
<text x="177.5" y="90.9">MP1584EN</text>
<text x="182.6" y="136.6">U3</text>
<text x="182.6" y="177.2">TPS2115ADR</text>
<text x="182.6" y="227.9">U11</text>
<text x="182.6" y="258.3">AP2112K-3.3TRG1</text>
</g>
<g font-size="2.1" fill="#262626">
<text x="86.9" y="50.3">VIN</text>
<text x="260.6" y="50.3">5V_IN</text>
<text x="213" y="55.4">PWR_SW</text>
<text x="50.9" y="70.6">GND</text>
<text x="149.6" y="70.6">PWR_EN</text>
<text x="210.5" y="70.6">PWR_FB</text>
<text x="160.8" y="73.2">PWR_FREQ</text>
<text x="231" y="75.7">GND</text>
<text x="248.7" y="75.7">GND</text>
<text x="68.6" y="78.2">GND</text>
<text x="101.6" y="78.2">GND</text>
<text x="116.8" y="78.2">GND</text>
<text x="129.5" y="78.2">GND</text>
<text x="208" y="78.2">PWR_COM</text>
<text x="272.6" y="78.2">GND</text>
<text x="144.7" y="93.5">GND</text>
<text x="157.4" y="93.5">GND</text>
<text x="208.1" y="96">GND</text>
<text x="261.4" y="93.5">GND</text>
<text x="231" y="98.5">GND</text>
<text x="118.6" y="136.6">5V_IN</text>
<text x="144.2" y="136.6">VBUS</text>
<text x="205.4" y="141.7">STAT</text>
<text x="167.4" y="151.8">MUX_D0</text>
<text x="230.3" y="151.8">VMUX</text>
<text x="167.4" y="156.9">MUX_ILIM 4</text>
<text x="119.4" y="164.5">GND</text>
<text x="132" y="164.5">GND</text>
<text x="144.7" y="167">GND</text>
<text x="167.4" y="172.1">MUX_D1</text>
<text x="157.4" y="179.7">GND</text>
<text x="231" y="179.7">GND</text>
<text x="205.6" y="182.2">GND</text>
<text x="172.6" y="194.9">GND</text>
<text x="162.1" y="227.9">VSYS</text>
<text x="230" y="227.9">+3.3V</text>
<text x="162.5" y="255.8">GND</text>
<text x="215.7" y="255.8">GND</text>
<text x="231" y="255.8">GND</text>
<text x="172.6" y="263.4">GND</text>
</g>
<g font-size="1.7" fill="#0e0e0e">
<text x="197.5" y="43.1" transform="rotate(-90 197.5 43.1)">C1</text>
<text x="199.5" y="43.1" transform="rotate(-90 199.5 43.1)">100nF</text>
<text x="249.6" y="47.6">TP1</text>
<text x="59.8" y="54">D1</text>
<text x="242.5" y="52.7">L1</text>
<text x="73.5" y="62.8">SMBJ12CA</text>
<text x="106.5" y="60.6">C3</text>
<text x="106.5" y="63.1">100uF</text>
<text x="121.7" y="60.6">C4</text>
<text x="121.7" y="62.6">10uF</text>
<text x="134.4" y="60.6">C5</text>
<text x="134.4" y="62.6">10uF</text>
<text x="146.8" y="60.9" transform="rotate(-90 146.8 60.9)">R1</text>
<text x="231.5" y="64.5" transform="rotate(-90 231.5 64.5)">D3</text>
<text x="253.6" y="60.6">C6</text>
<text x="253.6" y="62.6">22uF</text>
<text x="263.4" y="60.9" transform="rotate(-90 263.4 60.9)">R2</text>
<text x="277.4" y="61.3">C2</text>
<text x="277.4" y="63.1">10uF</text>
<text x="146.8" y="76.1" transform="rotate(-90 146.8 76.1)">R3</text>
<text x="159.4" y="76.1" transform="rotate(-90 159.4 76.1)">R4</text>
<text x="222.8" y="76.1" transform="rotate(-90 222.8 76.1)">C7</text>
<text x="224.9" y="76.1" transform="rotate(-90 224.9 76.1)">150pF</text>
<text x="263.4" y="76.1" transform="rotate(-90 263.4 76.1)">R5</text>
<text x="233" y="81.2" transform="rotate(-90 233 81.2)">R6</text>
<text x="211.5" y="133.9">TP2</text>
<text x="124.3" y="146.8">C8</text>
<text x="124.3" y="148.8">100nF</text>
<text x="134.1" y="147.1" transform="rotate(-90 134.1 147.1)">R8</text>
<text x="212.7" y="147.1" transform="rotate(-90 212.7 147.1)">R9</text>
<text x="149.6" y="151.9">C10</text>
<text x="149.6" y="153.9">100nF</text>
<text x="159.2" y="153.7" transform="rotate(-90 159.2 153.7)">TP4</text>
<text x="159.4" y="162.4" transform="rotate(-90 159.4 162.4)">R11</text>
<text x="235.9" y="162">C11</text>
<text x="235.9" y="164.1">1uF</text>
<text x="161.7" y="174" transform="rotate(-90 161.7 174)">TP6</text>
<text x="174.7" y="177.6" transform="rotate(-90 174.7 177.6)">R12</text>
<text x="167.4" y="238.1">C37</text>
<text x="220.6" y="238.9">C36</text>
<text x="235.9" y="238.1">C38</text>
<text x="167.4" y="240.2">1uF</text>
<text x="220.6" y="240.7">10uF</text>
<text x="235.9" y="240.2">1uF</text>
</g>
<text font-size="1.7" fill="#666" x="182.6" y="230">VIN: 2.5V ~ 6.0V</text>
<g font-size="1.3" fill="#666">
<text x="201.6" y="43.1" transform="rotate(-90 201.6 43.1)">6.3V</text>
<text x="202.9" y="43.1" transform="rotate(-90 202.9 43.1)">10%</text>
<text x="204.2" y="43.1" transform="rotate(-90 204.2 43.1)">X5R</text>
<text x="205.4" y="43.1" transform="rotate(-90 205.4 43.1)">0603</text>
<text x="57.1" y="59.4">B340A-13-F</text>
<text x="73.2" y="55.6">1.5A</text>
<text x="81.2" y="55.6">12V</text>
<text x="242" y="59.6">@3A</text>
<text x="40.6" y="64.4">12V</text>
<text x="40.6" y="66">*</text>
<text x="57.1" y="60.9">40V</text>
<text x="57.1" y="62.2">3A</text>
<text x="57.1" y="63.4">SMA</text>
<text x="73.5" y="64.4">12V</text>
<text x="73.5" y="65.7">5pF</text>
<text x="106.5" y="64.7">6.3x7.7</text>
<text x="106.5" y="66">EEE1CA101WP</text>
<text x="121.7" y="64.7">25V</text>
<text x="121.7" y="66">20%</text>
<text x="134.4" y="64.7">25V</text>
<text x="134.4" y="66">20%</text>
<text x="149.4" y="64.4" transform="rotate(-90 149.4 64.4)">1%</text>
<text x="149.4" y="60.9" transform="rotate(-90 149.4 60.9)">0603</text>
<text x="237.3" y="60.9">CKST1004-4.7uH/M</text>
<text x="241.9" y="62.2">1040</text>
<text x="253.6" y="64.7">6.3V</text>
<text x="253.6" y="66">20%</text>
<text x="266" y="64.4" transform="rotate(-90 266 64.4)">1%</text>
<text x="266" y="60.9" transform="rotate(-90 266 60.9)">0603</text>
<text x="277.4" y="66">*</text>
<text x="73.5" y="67">SMB</text>
<text x="106.5" y="67.2">25V</text>
<text x="121.7" y="68.5">1206</text>
<text x="121.7" y="67.2">X7R</text>
<text x="134.4" y="68.5">1206</text>
<text x="134.4" y="67.2">X7R</text>
<text x="236.9" y="67.2" transform="rotate(-90 236.9 67.2)">B340A-13-F</text>
<text x="238.4" y="67.2" transform="rotate(-90 238.4 67.2)">40V</text>
<text x="239.7" y="67.2" transform="rotate(-90 239.7 67.2)">3A</text>
<text x="240.9" y="67.2" transform="rotate(-90 240.9 67.2)">SMA</text>
<text x="253.6" y="68.5">1206</text>
<text x="253.6" y="67.2">X7R</text>
<text x="277.4" y="69.8">B</text>
<text x="277.4" y="67.2">*</text>
<text x="277.4" y="68.5">*</text>
<text x="149.4" y="76.1" transform="rotate(-90 149.4 76.1)">0603</text>
<text x="162.1" y="76.1" transform="rotate(-90 162.1 76.1)">0603</text>
<text x="227" y="76.1" transform="rotate(-90 227 76.1)">50V</text>
<text x="228.2" y="76.1" transform="rotate(-90 228.2 76.1)">10%</text>
<text x="229.5" y="76.1" transform="rotate(-90 229.5 76.1)">X5R</text>
<text x="230.8" y="76.1" transform="rotate(-90 230.8 76.1)">0603</text>
<text x="266" y="76.1" transform="rotate(-90 266 76.1)">0603</text>
<text x="149.4" y="79.7" transform="rotate(-90 149.4 79.7)">1%</text>
<text x="162.1" y="79.7" transform="rotate(-90 162.1 79.7)">1%</text>
<text x="235.6" y="81.2" transform="rotate(-90 235.6 81.2)">0603</text>
<text x="266" y="79.7" transform="rotate(-90 266 79.7)">1%</text>
<text x="235.6" y="84.7" transform="rotate(-90 235.6 84.7)">1%</text>
<text x="182.6" y="138">VIN: 2.8V~5.5V</text>
<text x="182.6" y="139.3">CURRENT: @2A</text>
<text x="136.7" y="147.1" transform="rotate(-90 136.7 147.1)">0603</text>
<text x="215.3" y="147.1" transform="rotate(-90 215.3 147.1)">0603</text>
<text x="124.3" y="154.8">0603</text>
<text x="124.3" y="151">6.3V</text>
<text x="124.3" y="152.2">20%</text>
<text x="124.3" y="153.5">X5R</text>
<text x="136.7" y="150.7" transform="rotate(-90 136.7 150.7)">1%</text>
<text x="215.3" y="150.7" transform="rotate(-90 215.3 150.7)">1%</text>
<text x="149.6" y="159.8">0603</text>
<text x="149.6" y="156">6.3V</text>
<text x="149.6" y="157.3">20%</text>
<text x="149.6" y="158.6">X5R</text>
<text x="162.1" y="165.9" transform="rotate(-90 162.1 165.9)">1%</text>
<text x="162.1" y="162.4" transform="rotate(-90 162.1 162.4)">0603</text>
<text x="235.9" y="166.2">10V</text>
<text x="235.9" y="167.4">20%</text>
<text x="235.9" y="170">0805</text>
<text x="235.9" y="168.7">X5R</text>
<text x="177.3" y="177.6" transform="rotate(-90 177.3 177.6)">0603</text>
<text x="177.3" y="181.1" transform="rotate(-90 177.3 181.1)">1%</text>
<text x="167.4" y="242.3">6.3V</text>
<text x="167.4" y="243.5">*</text>
<text x="167.4" y="244.8">*</text>
<text x="220.6" y="244.8">*</text>
<text x="220.6" y="243.5">*</text>
<text x="235.9" y="242.3">6.3V</text>
<text x="235.9" y="243.5">*</text>
<text x="235.9" y="244.8">*</text>
<text x="167.4" y="246.1">0805</text>
<text x="220.6" y="247.4">B</text>
<text x="220.6" y="246.1">*</text>
<text x="235.9" y="246.1">0805</text>
</g>
<g font-size="1.3" fill="#0e0e0e">
<text x="72.9" y="58.9">SMD1812P200TFT</text>
<text x="241.6" y="58.4">4.7uH</text>
<text x="268.6" y="64.1" transform="rotate(-90 268.6 64.1)">210K</text>
<text x="277.4" y="64.7">20V</text>
<text x="146.8" y="69.2" transform="rotate(-90 146.8 69.2)">100K</text>
<text x="268.6" y="79.8" transform="rotate(-90 268.6 79.8)">40.2K</text>
<text x="146.8" y="84.9" transform="rotate(-90 146.8 84.9)">24.9K</text>
<text x="159.5" y="84.4" transform="rotate(-90 159.5 84.4)">200K</text>
<text x="233.1" y="89.5" transform="rotate(-90 233.1 89.5)">100K</text>
<text x="134.2" y="154.8" transform="rotate(-90 134.2 154.8)">10M</text>
<text x="212.8" y="153.9" transform="rotate(-90 212.8 153.9)">1K</text>
<text x="159.5" y="172.5" transform="rotate(-90 159.5 172.5)">402ohm</text>
<text x="174.7" y="184.4" transform="rotate(-90 174.7 184.4)">1K</text>
<text x="220.6" y="242.3">20V</text>
</g>
<g font-size=".8" fill="#666">
<text x="177.5" y="50.1">4.5V ~ 28V</text>
<text x="177.5" y="51.3">3A</text>
<text x="177.5" y="52.6">1.5MHz</text>
</g>
</svg>
